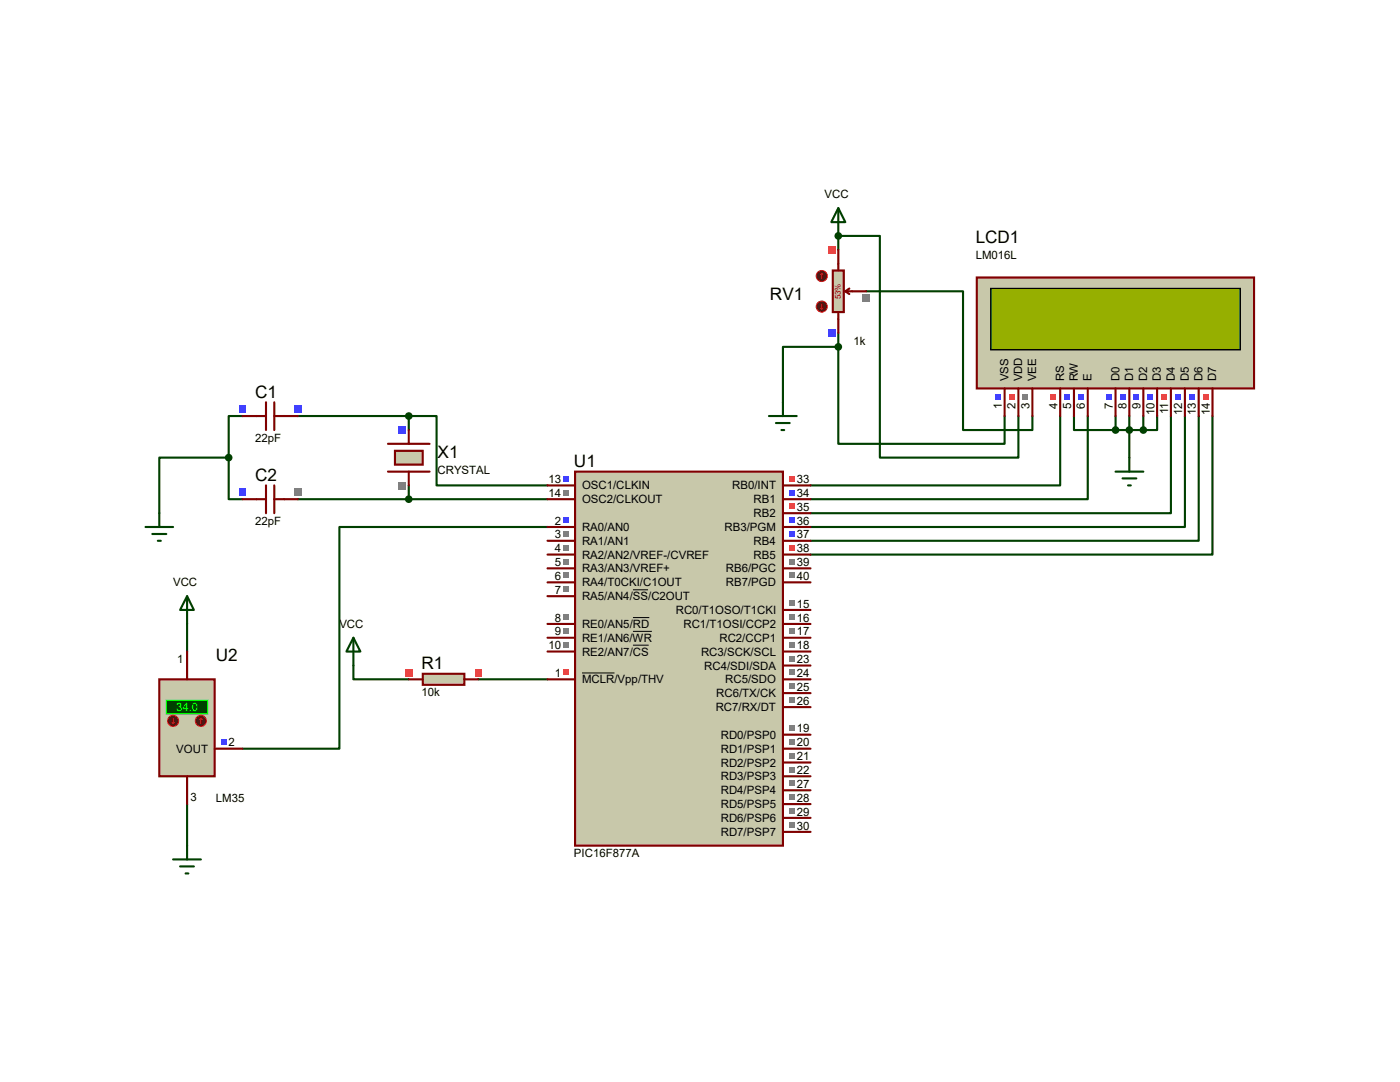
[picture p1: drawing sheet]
<svg xmlns="http://www.w3.org/2000/svg" width="279mm" height="216mm" viewBox="0 0 279 216" stroke-linecap="round" stroke-linejoin="round" font-family="sans-serif">
<g fill="none" stroke="#004000" stroke-width=".42">
<path d="M167.3 49.8v-2.7h8.3v44.2h27.6v-8.3M172.8 58.1h19.4v27.7h13.8v-2.8M167.3 69.2h-11v11.1M167.3 69.2v19.4h33.2v-5.6M167.3 66.4v2.8M45.6 91.3v8.3h2.8M45.6 91.3h-13.8v11.1M48.4 83h-2.8v8.3M59.4 83h22.2M59.4 99.6h49.9M81.6 83h5.5v13.9h22.2M81.6 83v2.8"/>
<path d="M81.6 96.9v2.7M70.5 132.8v2.8h11.1M95.4 135.6h13.9"/>
</g>
<circle cx="167.3" cy="47.1" r=".21" fill="#004000"/>
<g fill="none" stroke="#004000" stroke-width=".42">
<path d="M211.6 83v13.9h-49.8M214.3 83v2.8h8.3M217.1 83v16.6h-55.3M222.6 85.8h5.6M222.6 83v2.8M225.4 83v8.3M228.2 83v2.8M230.9 83v2.8h-2.7M233.7 83v19.4h-71.9M236.5 83v22.2h-74.7M239.2 83v24.9h-77.4M242 83v27.7h-80.2"/>
<path d="M109.3 105.2h-41.6v44.2h-19.3M37.3 124.5v5.5M37.3 160.4v8.3"/>
</g>
<path d="M114.8 94.1h41.5v74.6h-41.5z" fill="#c8c8aa" stroke="#800000" stroke-width=".42"/>
<g fill="none" stroke="#800000" stroke-width=".42">
<path d="M109.3 96.9h5.5M109.3 99.6h5.5M156.3 96.9h5.5M156.3 99.6h5.5M109.3 105.2h5.5M109.3 107.9h5.5M109.3 110.7h5.5M109.3 116.2h5.5M109.3 119h5.5M109.3 113.4h5.5M156.3 105.2h5.5M156.3 107.9h5.5"/>
<path d="M156.3 110.7h5.5M156.3 116.2h5.5M156.3 113.4h5.5M156.3 102.4h5.5M109.3 124.5h5.5M109.3 127.3h5.5M109.3 130h5.5M109.3 135.6h5.5M156.3 124.5h5.5M156.3 127.3h5.5M156.3 130h5.5M156.3 138.3h5.5"/>
<path d="M156.3 135.6h5.5M156.3 132.8h5.5M156.3 121.7h5.5M156.3 146.6h5.5M156.3 149.4h5.5M156.3 157.7h5.5M156.3 154.9h5.5M156.3 152.1h5.5M156.3 141.1h5.5M156.3 166h5.5M156.3 163.2h5.5M156.3 160.4h5.5"/>
</g>
<path d="M126.3 117.7h3M116.2 134.3h6.4M126.3 123.2h3.3M126.3 126h3.8M126.3 128.7h3.2" fill="none" stroke="#000" stroke-width=".2"/>
<path d="M112.4 103.2h1.2v1.2h-1.2z" fill="#4040ff"/>
<g fill="#808080">
<path d="M112.4 106h1.2v1.1h-1.2z"/>
<path d="M112.4 108.7h1.2v1.2h-1.2z"/>
<path d="M112.4 114.3h1.2v1.1h-1.2z"/>
<path d="M112.4 117h1.2v1.2h-1.2z"/>
<path d="M112.4 122.6h1.2v1.1h-1.2z"/>
<path d="M112.4 125.3h1.2v1.1h-1.2z"/>
<path d="M112.4 128.1h1.2v1.1h-1.2z"/>
</g>
<path d="M112.4 94.9h1.2v1.2h-1.2z" fill="#4040ff"/>
<g fill="#808080">
<path d="M112.4 97.7h1.2v1.1h-1.2z"/>
<path d="M157.5 122.6h1.1v1.1h-1.1z"/>
<path d="M157.5 125.3h1.1v1.1h-1.1z"/>
<path d="M157.5 128.1h1.1v1.1h-1.1z"/>
<path d="M157.5 144.7h1.1v1.1h-1.1z"/>
<path d="M157.5 147.4h1.1v1.2h-1.1z"/>
<path d="M157.5 114.3h1.1v1.1h-1.1z"/>
<path d="M157.5 111.5h1.1v1.1h-1.1z"/>
</g>
<path d="M157.5 108.7h1.1v1.2h-1.1z" fill="#ff4040"/>
<g fill="#4040ff">
<path d="M157.5 106h1.1v1.1h-1.1z"/>
<path d="M157.5 103.2h1.1v1.2h-1.1z"/>
</g>
<path d="M157.5 100.5h1.1v1.1h-1.1z" fill="#ff4040"/>
<path d="M157.5 97.7h1.1v1.1h-1.1z" fill="#4040ff"/>
<path d="M157.5 94.9h1.1v1.2h-1.1z" fill="#ff4040"/>
<g fill="#808080">
<path d="M157.5 164h1.1v1.2h-1.1z"/>
<path d="M157.5 161.3h1.1v1.1h-1.1z"/>
<path d="M157.5 158.5h1.1v1.1h-1.1z"/>
<path d="M157.5 155.7h1.1v1.2h-1.1z"/>
<path d="M157.5 153h1.1v1.1h-1.1z"/>
<path d="M157.5 150.2h1.1v1.1h-1.1z"/>
<path d="M157.5 139.1h1.1v1.2h-1.1z"/>
<path d="M157.5 136.4h1.1v1.1h-1.1z"/>
<path d="M157.5 133.6h1.1v1.1h-1.1z"/>
<path d="M157.5 130.9h1.1v1.1h-1.1z"/>
<path d="M112.4 111.5h1.2v1.1h-1.2z"/>
<path d="M157.5 119.8h1.1v1.1h-1.1z"/>
</g>
<path d="M112.4 133.6h1.2v1.1h-1.2z" fill="#ff4040"/>
<path d="M77.4 88.6h8.3M77.4 94.1h8.3" fill="none" stroke="#800000" stroke-width=".42"/>
<path d="M78.8 90h5.6v2.7h-5.6z" fill="#c8c8aa" stroke="#800000" stroke-width=".42"/>
<path d="M81.6 85.8v2.8M81.6 94.1v2.8" fill="none" stroke="#800000" stroke-width=".42"/>
<path d="M79.5 85.1h1.4v1.4h-1.4z" fill="#4040ff"/>
<path d="M79.5 96.2h1.4v1.4h-1.4z" fill="#808080"/>
<path d="M48.4 83h4.7M53.1 80.3v5.5M54.7 80.3v5.5M54.7 83h4.7" fill="none" stroke="#800000" stroke-width=".42"/>
<g fill="#4040ff">
<path d="M58.8 80.9h1.4v1.5h-1.4z"/>
<path d="M47.7 80.9h1.4v1.5h-1.4z"/>
</g>
<circle cx="81.6" cy="83" r=".55" fill="#004000" stroke="#004000" stroke-width=".42"/>
<path d="M48.4 99.6h4.7M53.1 96.9v5.5M54.7 96.9v5.5M54.7 99.6h4.7" fill="none" stroke="#800000" stroke-width=".42"/>
<path d="M58.8 97.5h1.4v1.5h-1.4z" fill="#808080"/>
<path d="M47.7 97.5h1.4v1.5h-1.4z" fill="#4040ff"/>
<g fill="#004000" stroke="#004000" stroke-width=".42">
<circle cx="81.6" cy="99.6" r=".55"/>
<circle cx="45.6" cy="91.3" r=".55"/>
</g>
<path d="M29 105.2h5.5M30.4 106.6h2.8M31.5 107.9h.6M31.8 102.4v2.8" fill="none" stroke="#004000" stroke-width=".42"/>
<path d="M84.4 134.5h8.3v2.2h-8.3z" fill="#c8c8aa" stroke="#800000" stroke-width=".42"/>
<path d="M81.6 135.6h2.8M92.7 135.6h2.7" fill="none" stroke="#800000" stroke-width=".42"/>
<g fill="#ff4040">
<path d="M80.9 133.5h1.4v1.4h-1.4z"/>
<path d="M94.7 133.5h1.4v1.4h-1.4z"/>
</g>
<path d="M70.5 127.3l1.4 2.7h-2.8zM70.5 127.3v5.5" fill="none" stroke="#004000" stroke-width=".42"/>
<path d="M194.9 55.4h55.4v22.1h-55.4z" fill="#c8c8aa" stroke="#800000" stroke-width=".42"/>
<path d="M197.7 57.6h49.8v12.2h-49.8z" fill="#324600" stroke="#000" stroke-width=".25"/>
<path d="M197.7 57.6h49.8v12.2h-49.8z" fill="#96af00" stroke="#000" stroke-width=".25"/>
<g fill="none" stroke="#800000" stroke-width=".42">
<path d="M200.5 77.5v5.5M203.2 77.5v5.5M206 77.5v5.5M211.6 77.5v5.5M214.3 77.5v5.5M217.1 77.5v5.5M222.6 77.5v5.5M225.4 77.5v5.5M228.2 77.5v5.5M230.9 77.5v5.5M233.7 77.5v5.5M236.5 77.5v5.5"/>
<path d="M239.2 77.5v5.5M242 77.5v5.5"/>
</g>
<path d="M240.1 78.7h1.1v1.2h-1.1z" fill="#ff4040"/>
<g fill="#4040ff">
<path d="M237.3 78.7h1.1v1.2h-1.1z"/>
<path d="M234.5 78.7h1.2v1.2h-1.2z"/>
</g>
<path d="M231.8 78.7h1.1v1.2h-1.1z" fill="#ff4040"/>
<g fill="#4040ff">
<path d="M229 78.7h1.1v1.2h-1.1z"/>
<path d="M226.2 78.7h1.2v1.2h-1.2z"/>
<path d="M223.4 78.7h1.2v1.2h-1.2z"/>
<path d="M220.7 78.7h1.1v1.2h-1.1z"/>
<path d="M215.1 78.7h1.2v1.2h-1.2z"/>
<path d="M212.4 78.7h1.1v1.2h-1.1z"/>
</g>
<path d="M209.6 78.7h1.2v1.2h-1.2z" fill="#ff4040"/>
<path d="M198.5 78.7h1.2v1.2h-1.2z" fill="#4040ff"/>
<path d="M201.3 78.7h1.2v1.2h-1.2z" fill="#ff4040"/>
<path d="M204.1 78.7h1.1v1.2h-1.1z" fill="#808080"/>
<path d="M166.2 54h2.2v8.3h-2.2z" fill="#c8c8aa" stroke="#800000" stroke-width=".42"/>
<path d="M167.3 49.8v4.2M168.7 58.1l.8 .6M168.7 58.1h4.1M169.5 57.6l-.8 .5M167.3 62.3v4.1" fill="none" stroke="#800000" stroke-width=".42"/>
<circle cx="164" cy="55.1" r="1.1" fill="#400000" stroke="#f00" stroke-width=".21"/>
<path d="M164 54.5l-.3 .3M164 54.5l.3 .3M164 54.5v1.1" fill="none" stroke="#f00" stroke-width=".21"/>
<circle cx="164" cy="61.2" r="1.1" fill="#400000" stroke="#f00" stroke-width=".21"/>
<path d="M163.7 61.5l.3 .2M164 60.6v1.1M164.3 61.5l-.3 .2" fill="none" stroke="#f00" stroke-width=".21"/>
<path d="M165.2 65.7h1.5v1.5h-1.5z" fill="#4040ff"/>
<path d="M165.2 49.1h1.5v1.5h-1.5z" fill="#ff4040"/>
<path d="M172.1 58.8h1.5v1.4h-1.5z" fill="#808080"/>
<path d="M167.3 41.5l1.4 2.8h-2.8zM167.3 41.5v5.6M153.5 83h5.5M154.9 84.4h2.7M156 85.8h.5M156.3 80.3v2.7M222.6 94.1h5.6M224 95.5h2.8M225.1 96.9h.6M225.4 91.3v2.8" fill="none" stroke="#004000" stroke-width=".42"/>
<g fill="#004000" stroke="#004000" stroke-width=".42">
<circle cx="167.3" cy="69.2" r=".55"/>
<circle cx="167.3" cy="47.1" r=".55"/>
<circle cx="228.2" cy="85.8" r=".55"/>
<circle cx="225.4" cy="85.8" r=".55"/>
<circle cx="222.6" cy="85.8" r=".55"/>
</g>
<path d="M31.8 135.6h11v19.3h-11z" fill="#c8c8aa" stroke="#800000" stroke-width=".42"/>
<path d="M33.2 139.7h8.3v2.8h-8.3z" fill="#004000" stroke="#0f0" stroke-width=".21"/>
<path d="M37.3 130v5.6M37.3 154.9v5.5M42.8 149.4h5.6" fill="none" stroke="#800000" stroke-width=".42"/>
<circle cx="40.1" cy="143.8" r="1.1" fill="#400000" stroke="#f00" stroke-width=".21"/>
<path d="M40.1 143.3l-.3 .3M40.1 143.3l.3 .3M40.1 143.3v1.1" fill="none" stroke="#f00" stroke-width=".21"/>
<circle cx="34.5" cy="143.8" r="1.1" fill="#400000" stroke="#f00" stroke-width=".21"/>
<path d="M34.3 144.1l.2 .3M34.5 143.3v1.1M34.8 144.1l-.3 .3" fill="none" stroke="#f00" stroke-width=".21"/>
<path d="M44.1 147.4h1.2v1.2h-1.2z" fill="#4040ff"/>
<path d="M37.3 119l1.4 2.7h-2.8zM37.3 119v5.5M34.5 171.5h5.6M35.9 172.9h2.8M37 174.3h.6M37.3 168.7v2.8" fill="none" stroke="#004000" stroke-width=".42"/>
<g font-size="3.4">
<text x="194.7" y="48.6">LCD1</text>
<text x="153.7" y="59.9">RV1</text>
<text x="50.9" y="79.3">C1</text>
<text x="50.9" y="95.9">C2</text>
<text x="87.3" y="91.4">X1</text>
<text x="114.5" y="93.2">U1</text>
<text x="43.1" y="131.8">U2</text>
<text x="84.1" y="133.5">R1</text>
</g>
<g font-size="2.3">
<text x="164.5" y="39.6">VCC</text>
<text x="194.7" y="51.7">LM016L</text>
<text x="170.3" y="68.8">1k</text>
<text x="201.3" y="76.1" transform="rotate(-90 201.3 76.1)">VSS</text>
<text x="204" y="76.1" transform="rotate(-90 204 76.1)">VDD</text>
<text x="206.8" y="76.1" transform="rotate(-90 206.8 76.1)">VEE</text>
<text x="212.3" y="76.1" transform="rotate(-90 212.3 76.1)">RS</text>
<text x="215.1" y="76.1" transform="rotate(-90 215.1 76.1)">RW</text>
<text x="217.8" y="76.1" transform="rotate(-90 217.8 76.1)">E</text>
<text x="223.4" y="76.1" transform="rotate(-90 223.4 76.1)">D0</text>
<text x="226.1" y="76.1" transform="rotate(-90 226.1 76.1)">D1</text>
<text x="228.9" y="76.1" transform="rotate(-90 228.9 76.1)">D2</text>
<text x="231.7" y="76.1" transform="rotate(-90 231.7 76.1)">D3</text>
<text x="234.4" y="76.1" transform="rotate(-90 234.4 76.1)">D4</text>
<text x="237.2" y="76.1" transform="rotate(-90 237.2 76.1)">D5</text>
<text x="240" y="76.1" transform="rotate(-90 240 76.1)">D6</text>
<text x="242.7" y="76.1" transform="rotate(-90 242.7 76.1)">D7</text>
<text x="199.9" y="81.5" transform="rotate(-90 199.9 81.5)">1</text>
<text x="202.7" y="81.5" transform="rotate(-90 202.7 81.5)">2</text>
<text x="205.5" y="81.5" transform="rotate(-90 205.5 81.5)">3</text>
<text x="211" y="81.5" transform="rotate(-90 211 81.5)">4</text>
<text x="213.8" y="81.5" transform="rotate(-90 213.8 81.5)">5</text>
<text x="216.5" y="81.5" transform="rotate(-90 216.5 81.5)">6</text>
<text x="222.1" y="81.5" transform="rotate(-90 222.1 81.5)">7</text>
<text x="224.8" y="81.5" transform="rotate(-90 224.8 81.5)">8</text>
<text x="227.6" y="81.5" transform="rotate(-90 227.6 81.5)">9</text>
<text x="230.4" y="82.8" transform="rotate(-90 230.4 82.8)">10</text>
<text x="233.1" y="82.6" transform="rotate(-90 233.1 82.6)">11</text>
<text x="235.9" y="82.8" transform="rotate(-90 235.9 82.8)">12</text>
<text x="238.7" y="82.8" transform="rotate(-90 238.7 82.8)">13</text>
<text x="241.4" y="82.8" transform="rotate(-90 241.4 82.8)">14</text>
<text x="50.9" y="88.1">22pF</text>
<text x="87.3" y="94.6">CRYSTAL</text>
<text x="109.5" y="96.4">13</text>
<text x="109.5" y="99.1">14</text>
<text x="116.2" y="97.7">OSC1/CLKIN</text>
<text x="116.2" y="100.4">OSC2/CLKOUT</text>
<text x="146.1" y="97.7">RB0/INT</text>
<text x="150.4" y="100.4">RB1</text>
<text x="159" y="101.9">35</text>
<text x="159" y="99.1">34</text>
<text x="159" y="96.4">33</text>
<text x="50.9" y="104.7">22pF</text>
<text x="110.7" y="104.7">2</text>
<text x="110.7" y="107.4">3</text>
<text x="116.2" y="106">RA0/AN0</text>
<text x="144.6" y="106">RB3/PGM</text>
<text x="150.4" y="103.2">RB2</text>
<text x="159" y="107.4">37</text>
<text x="159" y="104.7">36</text>
<text x="110.7" y="110.2">4</text>
<text x="110.7" y="112.9">5</text>
<text x="116.2" y="108.7">RA1/AN1</text>
<text x="116.2" y="111.5">RA2/AN2/VREF-/CVREF</text>
<text x="150.4" y="111.5">RB5</text>
<text x="150.4" y="108.7">RB4</text>
<text x="159" y="112.9">39</text>
<text x="159" y="110.2">38</text>
<text x="34.5" y="117">VCC</text>
<text x="110.7" y="115.7">6</text>
<text x="110.7" y="118.5">7</text>
<text x="116.2" y="117">RA4/T0CKI/C1OUT</text>
<text x="116.2" y="119.8">RA5/AN4/SS/C2OUT</text>
<text x="116.2" y="114.2">RA3/AN3/VREF+</text>
<text x="144.9" y="117">RB7/PGD</text>
<text x="144.9" y="114.2">RB6/PGC</text>
<text x="159" y="115.7">40</text>
<text x="67.7" y="125.3">VCC</text>
<text x="110.7" y="124">8</text>
<text x="116.2" y="125.3">RE0/AN5/RD</text>
<text x="134.9" y="122.5">RC0/T1OSO/T1CKI</text>
<text x="136.4" y="125.3">RC1/T1OSI/CCP2</text>
<text x="159" y="124">16</text>
<text x="159" y="121.2">15</text>
<text x="109.5" y="129.5">10</text>
<text x="110.7" y="126.8">9</text>
<text x="116.2" y="128.1">RE1/AN6/WR</text>
<text x="116.2" y="130.8">RE2/AN7/CS</text>
<text x="139.9" y="130.8">RC3/SCK/SCL</text>
<text x="143.6" y="128.1">RC2/CCP1</text>
<text x="159" y="126.8">17</text>
<text x="159" y="129.5">18</text>
<text x="35.3" y="132.3">1</text>
<text x="110.7" y="135.1">1</text>
<text x="116.2" y="136.4">MCLR/Vpp/THV</text>
<text x="140.5" y="133.6">RC4/SDI/SDA</text>
<text x="144.7" y="136.4">RC5/SDO</text>
<text x="159" y="137.8">25</text>
<text x="159" y="135.1">24</text>
<text x="159" y="132.3">23</text>
<text x="84.1" y="138.9">10k</text>
<text x="142.8" y="141.9">RC7/RX/DT</text>
<text x="143" y="139.1">RC6/TX/CK</text>
<text x="159" y="140.6">26</text>
<text x="45.6" y="148.9">2</text>
<text x="143.8" y="147.4">RD0/PSP0</text>
<text x="159" y="146.1">19</text>
<text x="159" y="148.9">20</text>
<text x="35.2" y="150.2">VOUT</text>
<text x="143.8" y="150.2">RD1/PSP1</text>
<text x="143.8" y="155.7">RD3/PSP3</text>
<text x="143.8" y="153">RD2/PSP2</text>
<text x="159" y="154.4">22</text>
<text x="159" y="151.7">21</text>
<text x="38" y="159.8">3</text>
<text x="43.1" y="160">LM35</text>
<text x="143.8" y="161.2">RD5/PSP5</text>
<text x="143.8" y="158.5">RD4/PSP4</text>
<text x="159" y="160">28</text>
<text x="159" y="157.2">27</text>
<text x="143.8" y="166.8">RD7/PSP7</text>
<text x="143.8" y="164">RD6/PSP6</text>
<text x="159" y="165.5">30</text>
<text x="159" y="162.7">29</text>
<text x="114.6" y="171">PIC16F877A</text>
</g>
<text font-size="2.3" fill="#0f0" x="35.1" y="141.9">34.0</text>
<text font-size="1.6" fill="#c00000" x="167.8" y="59.7" transform="rotate(-90 167.8 59.7)">53%</text>
</svg>
